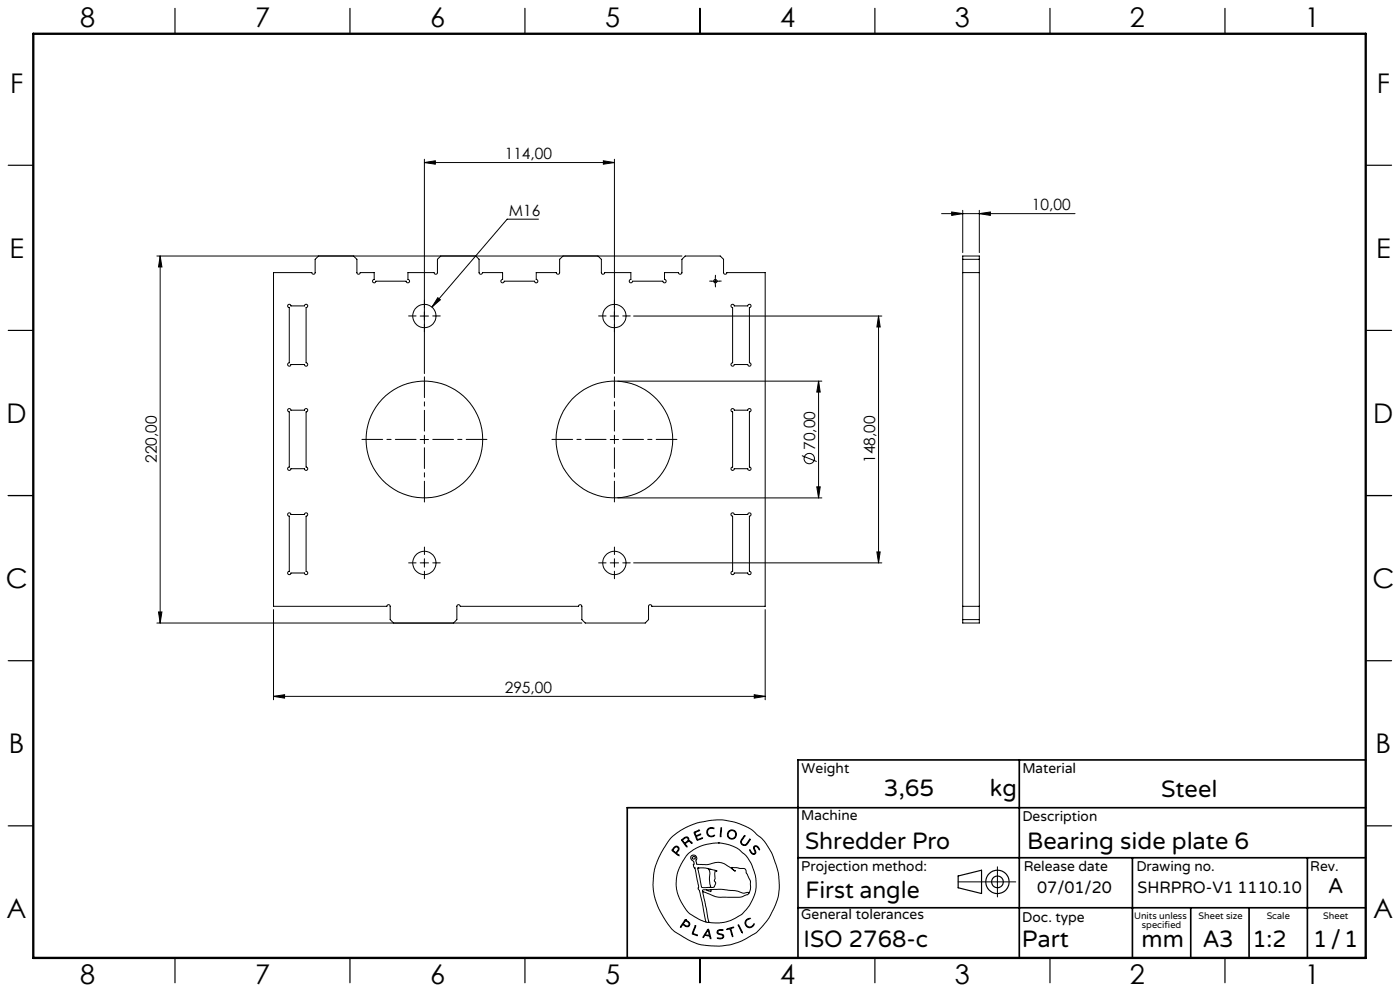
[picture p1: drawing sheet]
<svg xmlns="http://www.w3.org/2000/svg" width="420mm" height="297mm" viewBox="0 0 420 297" stroke-linecap="round" stroke-linejoin="round" font-family="sans-serif">
<g fill="none" stroke="#000" stroke-width=".3">
<path d="M127.3 48.7l3.3-.5v1zM127.3 47.7v64.3M127.3 48.7h57M181 48.2l3.3 .5-3.3 .5zM184.3 47.7v64.3M47.1 76.7h157.5M48 76.7l.6 3.3h-1zM48 76.7v110M95.6 76.7l-1.1 1v4a.49 .49 0 0 1-.4 .5 .49 .49 0 0 1-.5-.5h-11.5v100h34a.49 .49 0 0 1 .5-.5 .49 .49 0 0 1 .5 .5v4l1 1M106 76.7l1.1 1v4a.49 .49 0 0 0 .5 .5 .49 .49 0 0 0 .5-.5h4.2v2a.51 .51 0 0 0-.6 .5 .51 .51 0 0 0 .5 .6 .51 .51 0 0 0 .5-.5h9.1a.52 .52 0 0 0 .6 .5 .52 .52 0 0 0 .5-.5 .52 .52 0 0 0-.5-.6v-2h7.8a.51 .51 0 0 0 .5 .5 .51 .51 0 0 0 .5-.5v-4l1-1M142.7 76.7l1 1v4a.51 .51 0 0 0 .5 .5 .51 .51 0 0 0 .5-.5h6.1v2a.51 .51 0 0 0-.5 .5 .51 .51 0 0 0 .4 .6 .51 .51 0 0 0 .6-.5h9.1a.51 .51 0 0 0 .5 .5 .51 .51 0 0 0 .5-.6 .51 .51 0 0 0-.5-.5v-2h6a.49 .49 0 0 0 .5 .5 .49 .49 0 0 0 .5-.5v-4l1-1M161.5 65.7h-9.3l-22.6 26.3"/>
<path d="M179.4 76.7l1 1v4a.49 .49 0 0 0 .5 .5 .49 .49 0 0 0 .5-.5h7.9v2a.51 .51 0 0 0-.6 .5 .51 .51 0 0 0 .5 .6 .51 .51 0 0 0 .6-.5h9.1a.51 .51 0 0 0 .5 .5 .51 .51 0 0 0 .5-.6 .51 .51 0 0 0-.5-.5v-2h4.2a.51 .51 0 0 0 .5 .5 .51 .51 0 0 0 .5-.5v-4l1-1h10.5l1 1v4a.49 .49 0 0 0 .5 .5 .49 .49 0 0 0 .5-.5h11.5v100h-34.1a.49 .49 0 0 0-.4-.5 .49 .49 0 0 0-.5 .5v4l-1 1h-18l-1-1v-4a.49 .49 0 0 0-.5-.5 .49 .49 0 0 0-.5 .5h-35.5a.51 .51 0 0 0-.5-.5 .51 .51 0 0 0-.5 .5v4l-1 1M282.5 64h40M285.5 63.5l3.3 .5-3.3 .6zM288.8 76.7h5v110h-5zM288.8 63v12.7M288.8 77.7h5M293.8 64l3.3-.5v1.1zM293.8 63v12.7M86.4 91.3l.6-.1 .3 .5h4a.5 .5 0 0 1 .5-.5 .5 .5 0 0 1 .5 .5 .5 .5 0 0 1-.5 .5v16.5a.51 .51 0 0 1 .5 .5 .51 .51 0 0 1-.4 .5 .51 .51 0 0 1-.6-.4h-4a.51 .51 0 0 1-.5 .4 .51 .51 0 0 1-.5-.5 .51 .51 0 0 1 .5-.5v-16.5l-.5-.3zM126 94.7h2.6M131.3 89.2l.8 .6-2.5 2.2zM183.1 94.7h2.5"/>
<path d="M190.1 94.7h74.4M213.4 84.3h2.5M214.6 83v2.5M219.4 91.3l.6-.1 .3 .5h4a.5 .5 0 0 1 .5-.5 .5 .5 0 0 1 .5 .5 .5 .5 0 0 1-.5 .5v16.5a.51 .51 0 0 1 .5 .5 .51 .51 0 0 1-.4 .5 .51 .51 0 0 1-.6-.4h-4a.51 .51 0 0 1-.6 .4 .51 .51 0 0 1-.4-.5 .51 .51 0 0 1 .5-.5v-16.5l-.5-.3zM263.6 94.7l.5 3.3h-1zM263.6 94.7v74M288.8 81.7h5M185.3 114.2h61.3M245.6 114.2l.5 3.3h-1.1zM245.6 114.2v35M86.4 122.6l.6-.1 .3 .4h4a.5 .5 0 0 1 .5-.5 .5 .5 0 0 1 .5 .5 .5 .5 0 0 1-.5 .5v16.6a.5 .5 0 0 1 .5 .5 .5 .5 0 0 1-.5 .5 .5 .5 0 0 1-.5-.5h-4a.5 .5 0 0 1-.5 .5 .5 .5 0 0 1-.5-.5 .5 .5 0 0 1 .5-.5v-16.6l-.5-.3zM126 131.7h2.6"/>
<path d="M127.3 130.5v2.5M183.1 131.7h2.5M184.3 130.5v2.5M219.4 122.6l.6-.1 .3 .4h4a.5 .5 0 0 1 .5-.5 .5 .5 0 0 1 .5 .5 .5 .5 0 0 1-.5 .5v16.6a.5 .5 0 0 1 .5 .5 .5 .5 0 0 1-.5 .5 .5 .5 0 0 1-.5-.5h-4a.5 .5 0 0 1-.5 .5 .5 .5 0 0 1-.5-.5 .5 .5 0 0 1 .5-.5v-16.6l-.5-.3zM240.6 136.6l4.4 1.7M86.4 153.9l.5-.2 .4 .5h4a.5 .5 0 0 1 .5-.5 .5 .5 0 0 1 .5 .5 .5 .5 0 0 1-.5 .5v16.5a.5 .5 0 0 1 .5 .5 .5 .5 0 0 1-.5 .5 .5 .5 0 0 1-.5-.5h-4a.5 .5 0 0 1-.5 .5 .5 .5 0 0 1-.5-.5 .5 .5 0 0 1 .5-.5v-16.5l-.5-.4zM185.3 149.2h61.3M219.4 153.9l.5-.2 .4 .5h4a.5 .5 0 0 1 .5-.5 .5 .5 0 0 1 .5 .5 .5 .5 0 0 1-.5 .5v16.5a.5 .5 0 0 1 .5 .5 .5 .5 0 0 1-.5 .5 .5 .5 0 0 1-.5-.5h-4a.5 .5 0 0 1-.5 .5 .5 .5 0 0 1-.5-.5 .5 .5 0 0 1 .5-.5v-16.5l-.4-.2zM245 145.9h1.1l-.5 3.3zM126 168.7h2.6M127.3 167.5v2.5M183.1 168.7h2.5"/>
<path d="M184.3 167.5v2.5M190.1 168.7h74.4M263.1 165.4h1l-.5 3.3zM47.1 186.7h127.5M47.6 183.4h1l-.6 3.3zM82.1 182.7v27M229.6 182.7v27M288.8 181.7h5M288.8 185.7h5M82.1 208.7l3.3-.5v1zM82.1 208.7h147.5M226.3 208.2l3.3 .5-3.3 .5z"/>
<path d="M201.3 251.1l2.8-2.2 4.5-2.1 4.8-1 3.2-.1 3.7 .7 3.3 1.2 2 1.1 2.8 2.4 1.5 1.8 1.8 3.2 1.8 5.3 .3 3.5-.2 3-.8 2.8-1.7 3.7-1.8 2.5a16.5 16.5 0 0 1-6.7 5l-3.3 1.2-2.9 .4h-3.4l-2.9-.4-3.7-1.5-3.8-2.3-1.1-.9-1.2-1.6-2.3-3.7-1.2-2.8-.6-2.2-.3-3.1 .3-3.5 .9-3.2 2-4zM202 254.1l.7-.5 .6 .1 .4 .6-.1 .6a.64 .64 0 0 0-.3 1.1l.4 .5-1.7-1.2a.52 .52 0 0 1-.4-.5 .52 .52 0 0 1 .4-.6zM202.4 254l.4-.2 .5 .1 .2 .5-.2 .4a.73 .73 0 0 1-.7 .6 .73 .73 0 0 1-.7-.7zM204.5 251.6l1.1-.7h.6l.4 .3 .1 .8 .6 .2 .3 .5-.8-.5-.6 .2a.61 .61 0 0 0-.6 .5 .61 .61 0 0 0 .5 .7l-.1 .3-1.5-2zM204.8 251.7l.8-.6h.6l.2 .6-.5 .6a.52 .52 0 0 1-.6 .3 .52 .52 0 0 1-.4-.5zM208.2 249.4l1.7-.6-1 .5a.57 .57 0 0 0-.2 .9 .57 .57 0 0 0 .9 0l.6-.2-.8 .5a.46 .46 0 0 0-.5 .4 .46 .46 0 0 0 .3 .5l.1 .2 1.5-.5-1.7 .7zM212.3 248.5l.8-.5 1 .2 .1 .2-.9-.2-.7 .3-.3 .5v.7l.1 .4 .6 .4 1.3-.2a.53 .53 0 0 1-.3 .5 .53 .53 0 0 1-.5 0l-.9-.2-.4-.4-.2-1zM215.5 252.6l2.7 .4 3 1.2 2.3 1.9 .9 1.2 1.3 2.2 1.1 3.8-.1 3.5-.8 2.5a11.7 11.7 0 0 1-8.9 7.2l-2.6 .1-1.7-.2M215.5 252.6l-4.1 .6-3.4 1.5-2.1 1.8-2.1 3.5-.5 1.4-.4 2 .1 3 .9 2.9 2 3.4a9.1 9.1 0 0 0 4 2.9l1.9 .8M215.5 252.6h.1M216.3 248.1h.2v.6l-.2 1.9-.2 .2zM223.3 250.5l.1-.1 .1 .2-1.1 1.6 .2 .7 .7 .3a3.3 3.3 0 0 0 1.7-1.7v.2l-1 1.5-.4 .2-.7-.1-.6-.5-.1-.6z"/>
<path d="M224.9 254.7l.7 .9 .5 .3 .4-.3-.4-1.4 .2-.6h.9l.7 1-.1 .1-.9-1-.5 .1-.1 .4 .5 1.4-.6 .5-.9-.5zM299.2 259.8v9M205.6 275.6l-1.4 2-.1 .2h.2a.69 .69 0 0 1 .6-.6 .69 .69 0 0 1 .8 .4l.9 .1 .3-.9-1.3-1.2M205.6 275.6h.1M205.6 275.9l-.3 .5M205.7 275.9l1 .9-.1 .6-.6 .1a.7 .7 0 0 1-.9-.9l.2-.2M205.7 275.9h.1M208.5 277.5l.2-.1v.2l-.5 1.4a.56 .56 0 0 0-.2 .7 .56 .56 0 0 0 .7 .3l.5 .4-1.6-.6zM209.3 260.2l2.3-.1 3.1 .8 .4 .3a.35 .35 0 0 0-.5-.2 .35 .35 0 0 0-.1 .5v1.8l-.2 .7 .4 .8-.4 1-.5 .2h-2.6a.85 .85 0 0 1-.8-.2 .85 .85 0 0 1-.1-.9zM209.4 260.1h.1M210.8 267.2l1.9 9.2M210.8 267.2l3.7 1.5 1.3 .2h6.3l2.1-.8 .4-.3"/>
<path d="M211.8 276.4h.9M211.9 266.7h-1.1v.5M212.1 260.2a2.12 2.12 0 0 1 .8 2.7v1.9l.3 .9-.3 .2M212.3 278.6l.1-.1a4.3 4.3 0 0 1 .9 2.6v.2h-.2a.74 .74 0 0 0-.8-.8l-.2-.1a.82 .82 0 0 0-1.1 .6l-.1-.3zM212.3 278.9l.4 .9a.4 .4 0 0 1-.1 .6 .4 .4 0 0 1-.6-.2l-.4-.1zM212.4 278.9h.1M212.7 276.4h.1M213 260.6h.1M213.3 266.6l3.2-.1 4.2 .4 2.3 .8 1.1-.2a.3 .3 0 0 1 .4-.1 .3 .3 0 0 1 .1 .4M213.3 266.6v.6l-1.4-.5M213.3 266.6l-1.4 .1M215.3 278.9l.6-.3 1 .1v.2h-1.4l-.2 .6 .3 .2 1.4 .5 .1 .5-.2 .4-.6 .3-1.1-.2h1.1l.6-.5-.3-.5-1.4-.5-.1-.4z"/>
<path d="M218 278.4l2.1-.5-.8 .4 .5 2.4-.8-2.3-.8 .2zM221.5 277.2l1.2 2.2v.2zM221.5 277.1h.1M224 275.6l.7-.4 .3 .1-.8 .4-.4 .6v.6l.5 .7 .9 .2 .9-.9a.41 .41 0 0 1 .1 .5 .41 .41 0 0 1-.4 .2l-1 .5-.9-.5-.4-1.1zM224.6 267.8l.5-1.4v-2.3l-1.7-3.8-3.9-.3 .3 .5 .8 .6h-.1l-3.1-2.2-1.7-.5-3.6 .7-3-.1-.3-.9 .3-.8-.3-.7-.6-.3-.7 .1-.3 .4v.4l1 1.1-.1 1.4 .4 .5 1.1 5.4-.2 .8 .4 .4 .3 1.1 1.7 8.5M287.4 264.3h17.3"/>
<circle cx="127.3" cy="94.7" r="3.5"/>
<circle cx="184.3" cy="94.7" r="3.5"/>
<circle cx="214.6" cy="84.3" r=".52"/>
<circle cx="127.3" cy="131.7" r="17.5"/>
<circle cx="184.3" cy="131.7" r="17.5"/>
<circle cx="242.8" cy="137.4" r="1.55"/>
<circle cx="127.3" cy="168.7" r="3.5"/>
<circle cx="184.3" cy="168.7" r="3.5"/>
<circle cx="208.1" cy="257.1" r=".44"/>
<circle cx="219.5" cy="250.1" r="1.17"/>
<circle cx="219.6" cy="250.1" r="1.38"/>
</g>
<g fill="none" stroke="#000" stroke-width=".35">
<path d="M52.5 2.5v7.5M105 2.5v7.5M157.5 2.5v7.5M210 2.5v7.5M262.5 2.5v7.5M315 2.5v7.5M367.5 2.5v7.5M2.5 49.5h7.5M410 49.5h7.5M2.5 99h7.5M410 99h7.5M2.5 148.5h7.5"/>
<path d="M410 148.5h7.5M2.5 198h7.5M410 198h7.5M2.5 247.5h7.5M410 247.5h7.5M287.4 262.5l7.1-1.7v7l-7.1-1.7zM52.5 287v7.5M105 287v7.5M157.5 287v7.5M210 287v7.5M262.5 287v7.5M315 287v7.5"/>
<path d="M367.5 287v7.5"/>
<circle cx="299.2" cy="264.3" r="3.5"/>
<circle cx="299.2" cy="264.3" r="1.75"/>
</g>
<path d="M124.8 131.7h-16.2M127.3 129.2v-16.3M127.3 134.2v16.2M129.8 131.7h16.3M181.8 131.7h-16.2M184.3 129.2v-16.3M184.3 134.2v16.2M186.8 131.7h16.3" fill="none" stroke="#000" stroke-width=".3" stroke-dasharray="15.2 1.3 1.3 1.3" stroke-dashoffset="9"/>
<g fill="none" stroke="#000" stroke-width=".3" stroke-dasharray="15.2 1.3 1.3 1.3">
<path d="M124.8 94.7h-2.2M127.3 92.2v-2.3M127.3 97.2v2.2M129.8 94.7h2.3M181.8 94.7h-2.2M184.3 92.2v-2.3M184.3 97.2v2.2M186.8 94.7h2.3M213.4 84.2h-.5M214.6 83v-.5M214.6 85.5v.5M215.9 84.2h.5"/>
<path d="M124.8 168.7h-2.2M127.3 166.2v-2.3M127.3 171.2v2.2M129.8 168.7h2.3M181.8 168.7h-2.2M184.3 166.2v-2.3M184.3 171.2v2.2M186.8 168.7h2.3"/>
</g>
<path d="M305.8 227.7v59.2M409.7 227.7h-170.3v59.2M239.4 257.1h170.3M339.7 257.1v29.9M392.2 257.1v29.8M409.7 242.1h-221.5v45M239.4 272.1h170.3M357.2 272.1v14.8M374.7 272.1v14.8" fill="none" stroke="#000" stroke-width=".5"/>
<path d="M10 10.1h399.7v277h-399.7z" fill="none" stroke="#000" stroke-width=".7"/>
<g fill="#000">
<path d="M131.3 89.2l.8 .6-2.5 2.2z"/>
<path d="M48 76.7l.6 3.3h-1zM47.6 183.4h1l-.6 3.3z"/>
<path d="M245.6 114.2l.5 3.3h-1.1zM245 145.9h1.1l-.5 3.3zM263.6 94.7l.5 3.3h-1zM263.1 165.4h1l-.5 3.3z"/>
<path d="M226.3 208.2l3.3 .5-3.3 .5zM82.1 208.7l3.3-.5v1zM181 48.2l3.3 .5-3.3 .5zM127.3 48.7l3.3-.5v1zM293.8 64l3.3-.5v1.1zM285.5 63.5l3.3 .5-3.3 .6z"/>
</g>
<g font-size="8.1">
<text x="24" y="8">8</text>
<text x="76.5" y="8">7</text>
<text x="129" y="8">6</text>
<text x="181.5" y="8">5</text>
<text x="234" y="8">4</text>
<text x="286.5" y="8">3</text>
<text x="339" y="8">2</text>
<text x="391.5" y="8">1</text>
<text x="3" y="27.7">F</text>
<text x="413" y="27.7">F</text>
<text x="2.8" y="77.2">E</text>
<text x="412.8" y="77.2">E</text>
<text x="2" y="126.7">D</text>
<text x="412" y="126.7">D</text>
<text x="1.7" y="176.2">C</text>
<text x="411.7" y="176.2">C</text>
<text x="2.7" y="225.7">B</text>
<text x="412.7" y="225.7">B</text>
<text x="2" y="275.2">A</text>
<text x="412" y="275.2">A</text>
<text x="24" y="295">8</text>
<text x="76.5" y="295">7</text>
<text x="129" y="295">6</text>
<text x="181.5" y="295">5</text>
<text x="234" y="295">4</text>
<text x="286.5" y="295">3</text>
<text x="339" y="295">2</text>
<text x="391.5" y="295">1</text>
</g>
<g font-size="7.1">
<text x="265.2" y="238.5">3,65</text>
<text x="297" y="238.5">kg</text>
<text x="348.3" y="239">Steel</text>
<text x="241.5" y="254.4">Shredder Pro</text>
<text x="308.1" y="254.4">Bearing side plate 6</text>
<text x="241.6" y="269.2">First angle</text>
<text x="241.1" y="283.7">ISO 2768-c</text>
<text x="306.6" y="283.9">Part</text>
<text x="342.5" y="283.9">mm</text>
<text x="360.9" y="283.8">A3</text>
<text x="375.7" y="283.9">1:2</text>
<text x="393.9" y="283.9">1/1</text>
</g>
<text font-size="6.3" x="398.5" y="267.7">A</text>
<g font-size="4.9">
<text x="311.2" y="267.6">07/01/20</text>
<text x="341.3" y="267.6">SHRPRO-V1 1110.10</text>
</g>
<g font-size="4.7">
<text x="151.4" y="47.7">114,00</text>
<text x="152.7" y="64.6">M16</text>
<text x="309.6" y="63">10,00</text>
<text x="244.5" y="134.8" transform="rotate(-90 244.5 134.8)">70,00</text>
<text x="47.1" y="138.8" transform="rotate(-90 47.1 138.8)">220,00</text>
<text x="262.6" y="138.8" transform="rotate(-90 262.6 138.8)">148,00</text>
<text x="151.4" y="207.7">295,00</text>
</g>
<g font-size="4.2">
<text x="240.5" y="231.7">Weight</text>
<text x="306.7" y="231.7">Material</text>
<text x="240.4" y="245.9">Machine</text>
<text x="306.7" y="246.1">Description</text>
<text x="240.4" y="261.1">Projection method:</text>
<text x="307.1" y="261">Release date</text>
<text x="340.9" y="261">Drawing no.</text>
<text x="393.1" y="261">Rev.</text>
<text x="240.4" y="275.6">General tolerances</text>
<text x="306.7" y="276.2">Doc. type</text>
</g>
<g font-size="2.8">
<text x="340.2" y="275.3">Units unless</text>
<text x="359.6" y="275.3">Sheet size</text>
<text x="380" y="275.3">Scale</text>
<text x="396.9" y="275.3">Sheet</text>
<text x="342.6" y="278.2">specified</text>
</g>
</svg>
